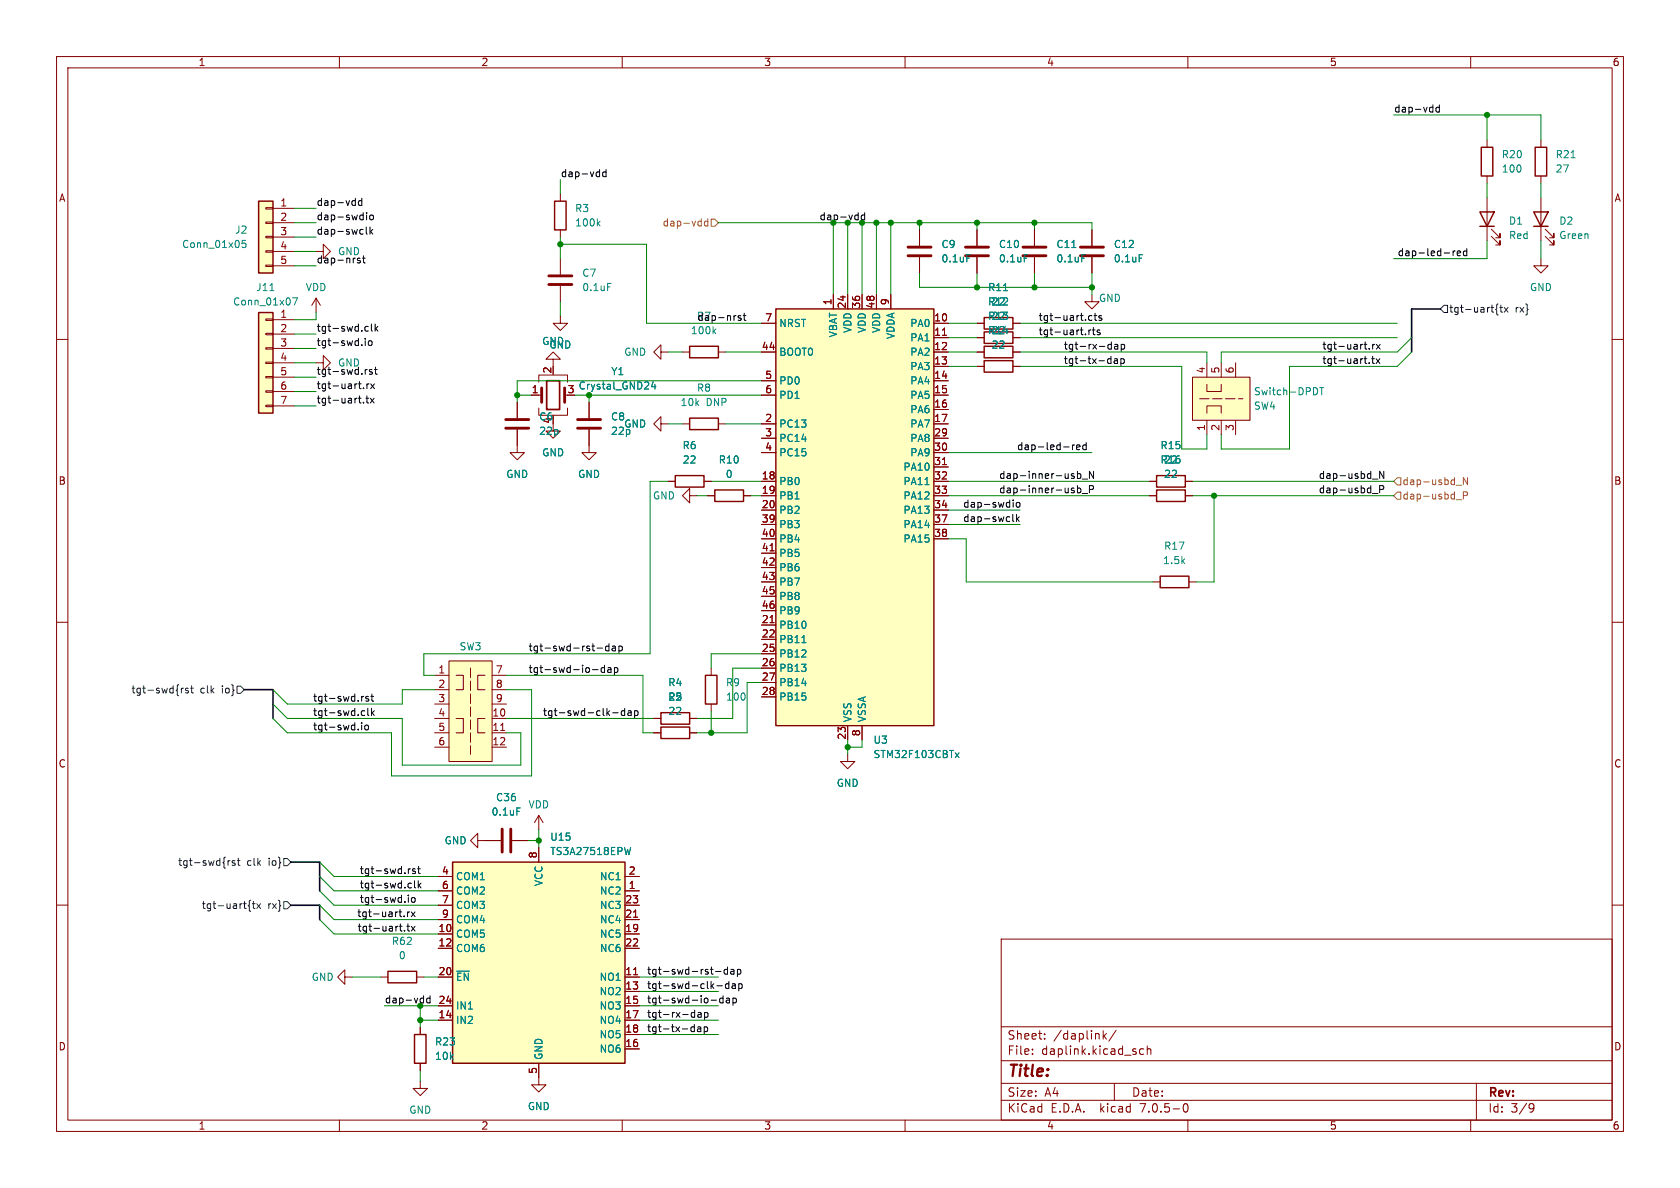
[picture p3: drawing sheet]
<svg xmlns="http://www.w3.org/2000/svg" width="297mm" height="210mm" viewBox="0 0 297 210" stroke-linecap="round" stroke-linejoin="round" font-family="sans-serif">
<g fill="none" stroke="#840000" stroke-width=".18">
<path d="M10 10h277v190h-277zM12 12h273v186h-273zM60 10v2M110 10v2M160 10v2M210 10v2M260 10v2M47 39.2h1.3v.3h-1.3zM47 36.7h1.3v.3h-1.3zM48.3 36.8h3.8M48.3 39.4h3.8M99.1 34.3v1.3"/>
<path d="M262.9 24.8v1.2M262.9 31.1v1.3M262.9 34.9v7.6M272.4 24.8v1.2M272.4 31.1v1.3M272.4 34.9v7.6M10 60h2M47 46.9h1.3v.2h-1.3zM47 44.3h1.3v.3h-1.3zM47 41.8h1.3v.2h-1.3zM47 58.9h1.3v.3h-1.3zM47 56.4h1.3v.2h-1.3z"/>
<path d="M48.3 41.9h3.8M48.3 44.5h3.8M48.3 47h3.8M48.3 56.5h3.8M48.3 59.1h3.8M55.9 44.5h1.2v-1.3l1.3 1.3-1.3 1.2v-1.2M55.9 52.7l-.8 1.3M55.9 52.7v2.5M55.9 52.7l.7 1.3M99.1 55.9v1.3h1.2l-1.2 1.2-1.3-1.2h1.3M99.1 40.6v1.3M99.1 45.7v2.8"/>
<path d="M99.1 50.5v2.8M134.6 57.2h2.6M147.3 52.1v2.5M149.9 52.1v2.5M152.4 52.1v2.5M154.9 52.1v2.5M157.5 52.1v2.5M162.6 40.6v2.8M162.6 45.5v2.8M165.1 59.7h2.5M165.1 57.2h2.5M166.6 59.3h.7"/>
<path d="M172.7 59.7h1.3M172.7 57.2h1.3M172.7 40.6v2.8M172.7 45.5v2.8M179.1 59.7h1.2M179.1 57.2h1.2M182.9 40.6v2.8M182.9 45.5v2.8M193 52.1v1.2h1.3l-1.3 1.3-1.2-1.3h1.2M193 40.6v2.8M193 45.5v2.8M263.7 41.8l1.5 1.5v-.8v.8h-.8"/>
<path d="M263.7 40.5l1.5 1.5v-.7v.7h-.8M272.4 45.7v1.3h1.3l-1.3 1.3-1.3-1.3h1.3M273.2 41.8l1.5 1.5v-.8v.8h-.8M273.2 40.5l1.5 1.5v-.7v.7h-.8M285 60h2M47 71.6h1.3v.3h-1.3zM47 69.1h1.3v.2h-1.3zM47 66.5h1.3v.3h-1.3zM47 64h1.3v.3h-1.3zM47 61.5h1.3v.2h-1.3zM48.3 61.6h3.8M48.3 64.1h3.8"/>
<path d="M48.3 66.7h3.8M48.3 69.2h3.8M48.3 71.8h3.8M55.9 64.1h1.2v-1.2l1.3 1.2-1.3 1.3v-1.3M91.4 75.9v4.1h1.3l-1.3 1.3-1.2-1.3h1.2M91.4 71.1v2.8M94 69.9h1.8M95.2 72.1v1.3h5.1v-1.3M95.2 67.6v-1.3h5.1v1.3M97.8 63.5h1.3l-1.3-1.3-1.3 1.3h1.3v1.3M97.8 74.9v1.3h1.3l-1.3 1.3-1.3-1.3h1.3M104.1 75.9v4.1h1.3l-1.3 1.3-1.2-1.3h1.2"/>
<path d="M104.1 71.1v2.8M116.8 74.9v-1.2l-1.2 1.2 1.2 1.3v-1.3h1.3M116.8 62.2v-1.2l-1.2 1.2 1.2 1.3v-1.3h1.3M120.6 62.2h1.3M120.6 74.9h1.3M127 62.2h1.3M127 74.9h1.3M134.6 62.2h2.6M134.6 69.9h2.6M134.6 74.9h2.6M134.6 67.3h2.6M134.6 77.5h2.6"/>
<path d="M165.1 62.2h2.5M165.1 69.9h2.5M165.1 74.9h2.5M165.1 64.8h2.5M165.1 67.3h2.5M165.1 72.4h2.5M165.1 77.5h2.5M172.7 62.2h1.3M172.7 64.8h1.3M179.1 62.2h1.2M179.1 64.8h1.2M210.8 66.7h10.2v7.6h-10.2z"/>
<path d="M213.4 73v-1.2h2.5v1.2M213.4 67.9v1.3h2.5v-1.3M213.4 64.1v2.6M213.4 74.3v2.5M215.9 64.1v2.6M215.9 74.3v2.5M218.4 64.1v2.6M218.4 74.3v2.5M118.1 85.1h1.3M121.9 87.6v-1.2l-1.3 1.2 1.3 1.3v-1.3h1.3M124.5 85.1h1.2M125.1 87.6h1.3"/>
<path d="M131.4 87.6h1.3M134.6 87.6h2.6M134.6 85.1h2.6M134.6 90.2h2.6M134.6 80h2.6M134.6 92.7h2.6M134.6 95.3h2.6M134.6 97.8h2.6M136.1 97.4h.8M165.1 87.6h2.5M165.1 85.1h2.5M165.1 90.2h2.5"/>
<path d="M165.1 80h2.5M165.1 82.6h2.5M165.1 92.7h2.5M165.1 95.3h2.5M166.6 82.1h.7M203.2 87.6h1.3M203.2 85.1h1.3M209.5 87.6h1.3M209.5 85.1h1.3M10 110h2M76.8 119.4h2.6M79.4 116.8h7.6v17.8h-7.6z"/>
<path d="M80.6 119.4h1.3v2.5h-1.3M85.7 119.4h-1.2v2.5h1.2M87 119.4h2.5M125.7 118.1v1.3M134.6 102.9h2.6M134.6 110.5h2.6M134.6 113h2.6M134.6 115.6h2.6M134.6 118.1h2.6M134.6 100.3h2.6M134.6 105.4h2.6M134.6 108h2.6"/>
<path d="M136.1 110.1h.8M203.8 102.9h1.3M210.2 102.9h1.3M285 110h2M76.8 129.5h2.6M76.8 127h2.6M76.8 132.1h2.6M76.8 121.9h2.6M76.8 124.5h2.6M80.6 127h1.3v2.5h-1.3M85.7 127h-1.2v2.5h1.2M87 129.5h2.5"/>
<path d="M87 127h2.5M87 132.1h2.5M87 121.9h2.5M87 124.5h2.5M88.5 129.1h.7M115.6 129.5h1.2M115.6 127h1.2M121.9 129.5h1.3M121.9 127h1.3M125.7 124.5v1.2M134.6 120.7h2.6M134.6 123.2h2.6"/>
<path d="M149.9 133.4v1.2h1.2l-1.2 1.3-1.3-1.3h1.3M149.9 128.3v2.5M152.4 128.3v2.5M10 160h2M77.5 157.5h2.5M77.5 154.9h2.5M84.5 148.6v-1.3l-1.3 1.3 1.3 1.3v-1.3h4M90.6 148.6h2.7M95.2 144.1l-.7 1.3M95.2 144.1v2.6M95.2 149.9v2.5M95.2 144.1l.8 1.3"/>
<path d="M110.5 157.5h2.5M110.5 154.9h2.5M285 160h2M61 172.7v-1.2l-1.3 1.2 1.3 1.3v-1.3h1.2M67.3 172.7h1.3M73.7 172.7h1.2M77.5 172.7h2.5M77.5 165.1h2.5M77.5 167.6h2.5M77.5 177.8h2.5M77.5 162.6h2.5M77.5 160h2.5"/>
<path d="M110.5 172.7h2.5M110.5 165.1h2.5M110.5 167.6h2.5M110.5 175.3h2.5M110.5 177.8h2.5M110.5 162.6h2.5M110.5 160h2.5M112 172.3h.7M112 162.1h.7M177 166h108v32h-108zM60 198v2M74.3 191.1v1.3h1.3l-1.3 1.3-1.3-1.3h1.3"/>
<path d="M74.3 181.6v1.3M74.3 188v1.2M77.5 180.3h2.5M95.2 188v3.8h1.3l-1.3 1.2-1.2-1.2h1.2M110 198v2M110.5 185.4h2.5M110.5 180.3h2.5M110.5 182.9h2.5M160 198v2M177 194.5h108M177 191.5h108M177 187.5h108"/>
<path d="M177 181.5h108M182.5 186.3v.1M182.5 185.5v.1M184.7 183.6v.1M184.7 182.8v.1M195 182.2v1.5M195.2 183.1l.4 .6M195.6 182.7l-.6 .6M197 191.5v3M197.3 182.1l-1.3 2M202.2 185.5l-.5-.1-.2 .3v.4l.1 .2h.6M202.8 185.5l.2-.1 .4 .1 .1 .9"/>
<path d="M202.8 184.9v1.5M209.3 195.2l.2-.1a.81 .81 0 0 1 .6 .6 .81 .81 0 0 1-.3 .8l-.1 .1a.81 .81 0 0 1-.4-1.4zM210 198v2M260 198v2M261 191.5v6.5M270.5 195.2l.4-.1 .2 .1a.99 .99 0 0 1-.4 1.4h-.2M271.2 195.7l-.3 .3h-.4"/>
</g>
<g fill="none" stroke="#840000" stroke-width=".25">
<path d="M45.7 35.6h2.6v12.7h-2.6zM98 35.6h2.1v5h-2.1zM261.6 37.5h2.6l-1.3 2.5zM261.9 26h2v5.1h-2zM271.1 37.5h2.6l-1.3 2.5zM271.4 26h2v5.1h-2zM45.7 55.2h2.6v17.8h-2.6zM137.2 54.6h27.9v73.7h-27.9zM174 58.7h5.1v2h-5.1zM174 56.1h5.1v2.1h-5.1zM261.6 40h2.6M271.1 40h2.6"/>
<path d="M121.9 61.2h5.1v2h-5.1zM121.9 73.9h5.1v2h-5.1zM174 61.2h5.1v2h-5.1zM174 63.8h5.1v2h-5.1zM119.4 84.1h5.1v2h-5.1zM126.4 86.6h5v2h-5zM204.5 84.1h5v2h-5zM204.5 86.6h5v2h-5zM124.7 119.4h2v5.1h-2zM205.1 101.9h5.1v2h-5.1zM116.8 128.5h5.1v2.1h-5.1zM116.8 126h5.1v2h-5.1z"/>
<path d="M80 152.4h30.5v35.6h-30.5zM68.6 171.7h5.1v2h-5.1zM73.3 182.9h2v5.1h-2z"/>
</g>
<g fill="none" stroke="#008484" stroke-width=".18">
<path d="M105.7 39.5l.4 .4M106.1 39.1l-.5 .5M43.4 42.5h-.6v.6l.2-.1h.4l.1 .2-.1 .4-.1 .2-.5-.2M47.7 51.4h.7M51.7 52.6h.9l-.6 1.3M107.4 50.1h.6M126.2 58.5l.3 .5M126.5 58.2l-.4 .4M170.9 45h.6M181.1 45h.6M191.2 45h.6M201.4 45h.6"/>
<path d="M115.5 67.4l-.3 1h.8M115.8 67.9v.9M232.8 68.7l.1 .4-.1 .5M233.3 68.5h.7M233.7 68.5v1.3M141.8 113.6h.7M168.9 133.1l.6 .8M169.5 133.1l-.6 .8M91.4 142.8h.6M111.5 149.8l-.3 1.3-.3-.9"/>
</g>
<g fill="#ffffc2" stroke="#ffffc2" stroke-width=".18">
<path d="M45.7 35.6h2.6v12.7h-2.6z"/>
<path d="M45.7 55.2h2.6v17.8h-2.6z"/>
<path d="M80 152.4h30.5v35.6h-30.5z"/>
<path d="M210.8 66.7h10.2v7.6h-10.2z"/>
<path d="M79.4 116.8h7.6v17.8h-7.6z"/>
<path d="M137.2 54.6h27.9v73.7h-27.9z"/>
</g>
<g fill="none" stroke="#840000" stroke-width=".51">
<path d="M97 50.3h4.1M97 48.8h4.1M160.5 45.2h4.1M160.5 43.7h4.1M170.7 45.2h4.1M170.7 43.7h4.1M180.8 45.2h4.1M180.8 43.7h4.1M191 45.2h4.1M191 43.7h4.1M89.4 75.7h4.1M89.4 74.2h4.1"/>
<path d="M95.8 68.6v2.5M99.8 68.6v2.5M102.1 75.7h4.1M102.1 74.2h4.1M88.8 146.6v4M90.3 146.6v4"/>
</g>
<path d="M96.6 67.3h2.3v5.1h-2.3z" fill="none" stroke="#840000" stroke-width=".3"/>
<path d="M212.1 70.5h7.6M83.2 118.1v15.3" fill="none" stroke="#840000" stroke-width=".18" stroke-dasharray="1.7 .6"/>
<g fill="none" stroke="#000084" stroke-width=".18">
<path d="M255.3 54h.6v1.2h-.6l-.7-.6zM264.8 53.7l-.2 .2v.6l-.2 .2 .2 .2v.6l.2 .2M265.1 54.3h.5M265.3 53.9v1.1l.3 .2M265.9 54.3l.7 .9M266.6 54.3l-.7 .9M32.1 121.7v.8M32.4 121.7l-.3 .2M33.3 121.7h-.3l-.2 .1 .1 .2 .4 .1v.3h-.5M33.7 121.7h.5M33.9 121.2v1.1l.3 .2M41.9 121.3h.6l.7 .6-.7 .7h-.6z"/>
<path d="M40.3 152.1v.9M40.7 152.1l-.4 .3M41.5 152.2l-.3-.1-.2 .2 .1 .2 .4 .1v.3h-.5M42 152.1h.4M42.1 151.7v1.1l.3 .2M44.3 159.1l-.2 .2v.6l-.2 .2 .2 .2v.6l.2 .2M44.6 159.8h.5M44.8 159.3v1.1l.3 .2M45.4 159.8l.7 .8M46.1 159.8l-.7 .8M50.2 151.8h.6l.6 .6-.6 .6h-.6zM50.2 159.4h.6l.6 .6-.6 .7h-.6z"/>
</g>
<path d="M125.1 38.7v1.2M125.1 39.2l-.3-.1-.3 .2 .2 .6h.4M125.7 38.7h.7l.6 .7-.6 .6h-.7zM247 84.5h.6v1.2h-.6l-.6-.6zM247 87h.6v1.3h-.6l-.6-.7zM257.4 85.8h1M257.4 88.3h1M258.7 87.6l.6-.1 .1-.1v-.3l-.7-.2v1.3M259.4 84.4v1.3l-.7-1.3v1.3" fill="none" stroke="#848400" stroke-width=".18"/>
<g fill="none" stroke="#000" stroke-width=".18">
<path d="M253.2 19h.1M253.3 18.5v1.3M253.3 19.7l-.1 .1M254.5 18.5v1.3M254.5 19h-.4l-.2 .2 .1 .5h.5M62.7 35.5h.1M62.8 35v1.3M62.8 36.3h-.1M64 35.5h-.4l-.2 .2 .1 .6h.5M64 35v1.3M64.8 37.6v.1M64.8 38v.9"/>
<path d="M65.4 38.1l.2-.1 .4 .1v.5l-.1 .2-.3 .1-.2-.2zM105.9 30.4l.1 .1M106 30v1.2M106 31.2h-.1M107.1 30v1.2M107.1 30.5l-.3-.1-.3 .2 .2 .6h.4M151.6 38l.1 .1M151.7 37.6v1.3M151.7 38.8l-.1 .1M152.9 38.1l-.4-.1-.2 .3 .1 .5h.5M152.9 37.6v1.3M63.2 45.9l.5 .3-.2 .3-.3-.1"/>
<path d="M64.1 45.6h.5M64.3 45.2v1.1l.3 .2M64.6 59.8v.1M64.7 40.1v1.1l.2 .2M64.7 57.7l.4 .1M65.1 58.5h-.4M65.4 40.1v1.3M65.5 40.9l.4 .5M65.7 57.3v1.1l.1 .1M65.9 40.6l-.5 .4M66.3 57.3v1.2M66.4 58.1l.4 .4"/>
<path d="M66.8 57.7l-.5 .5M131 55.9l-.3-.1-.2 .2v.2l.5 .1v.3h-.5M131.4 55.8h.5M131.6 55.4v1.1l.3 .1M192.5 58.3v.9M192.9 58.3l-.4 .3M193 55.9l-.3-.1-.3 .2 .2 .6h.4M193.1 58.3h.5M193.3 57.9v1.1l.3 .2M193.4 55.8h.5M193.6 55.4v1.1l.3 .1M194.4 58.4l-.3-.1-.1 .2v.2l.4 .1v.3h-.4"/>
<path d="M194.7 55.9l-.3-.1-.1 .2v.2l.4 .1v.3h-.4M256.9 44.4v.8M257.3 44.4l-.4 .2M257.6 44.8l.6-.1v-.3h-.4l-.2 .1 .1 .6h.5M259.3 44.4h-.3l-.3 .2 .1 .5h.5M259.3 43.9v1.3M64 61v.1M64.3 68.6v.1M64.3 71.1v.1M64.6 60.2v.9M64.7 70.4h.5M64.9 67.9v.8"/>
<path d="M64.9 70v1.1l.3 .1M64.9 65.3l-.3 .3M65.2 60.4l.2-.2 .3 .2 .1 .4-.1 .2-.3 .1-.2-.1zM65.2 67.9l-.3 .2M65.5 70.4l.6 .8M65.5 67.9l.7 .8M65.8 65.4l-.3-.1-.2 .2 .1 .2 .4 .1v.3h-.5M66.1 70.4l-.6 .8M66.2 67.9l-.7 .8M66.2 65.3h.5M66.4 64.9v1.1l.3 .2M189.6 78.7v.8"/>
<path d="M190 78.7l-.4 .2M190.3 79.1l.6-.1v-.3h-.4l-.2 .1 .1 .6h.5M192 78.7h-.3l-.3 .2 .1 .5h.5M192 78.2v1.3M195.9 63.5h.5M195.9 64.2h.5M196 60.9h.5M196 61.7h.5M196.4 63v1.3M196.5 60.4v1.3M197 63.5h.5l.1 .8M197.1 60.9h.5v.8"/>
<path d="M197.6 63.7l-.5 .1-.1 .2 .1 .3 .5-.1M197.6 61.2h-.4l-.2 .2 .2 .3h.4M198.2 63.5l.3-.1 .3 .3-.2 .5h-.4M198.2 63.4v1.3M198.2 60.9h.4l.2 .2-.1 .6h-.5M198.2 60.9v1.2M242.1 61.6v.1M242.1 64.1v.2M242.5 63.4h.5M242.7 60.9v.8M242.7 63v1.1l.3 .2M243 60.9l-.3 .2"/>
<path d="M243.3 63.4l.6 .9M243.3 60.9l.7 .8M243.9 63.4l-.6 .9M244 60.9l-.7 .8M179 90.9v1.1l.2 .2M179.1 88.4v.1M179.1 88.8v.9M179.7 90.9v1.3M179.7 88.9l.2-.1 .4 .1v.5l-.1 .2-.3 .1-.2-.2zM179.8 91.7l.4 .5M180.2 91.4l-.5 .4M190.5 83.3v1.3"/>
<path d="M190.5 85.8v1.3M190.5 86.3h.3l.3 .2-.1 .6h-.5M190.5 83.8l.3-.1 .3 .3-.1 .5h-.5M191.3 87.2h1M191.3 84.7h1M192.6 86.5h.6l.1-.2v-.3l-.7-.2v1.3M193.3 83.3v1.3l-.7-1.3v1.3M242.6 87.2h1M242.6 84.7h1M243.9 86.5h.6l.1-.2v-.3l-.7-.2v1.3M244.6 83.3v1.3l-.7-1.3v1.3M104.8 118.4h.9"/>
<path d="M105.5 114.6h1M106.9 117.6v1.3M106.9 118.1l-.4-.1-.2 .3 .1 .5h.5M107.5 118.1h.5v.8M107.7 113.8v1.3M107.7 114.3l-.4-.1-.2 .3 .1 .5h.5M108 118.3l-.4 .1-.2 .2 .2 .3 .4-.1M108.3 114.3h.4l.1 .8M108.6 118.1l.4-.1 .2 .3-.1 .5h-.5M108.6 118v1.3M108.8 114.5l-.4 .1-.2 .2 .2 .3 .4-.1M109.4 114.3l.4-.1 .2 .3-.1 .5h-.5"/>
<path d="M109.4 114.2v1.3M63.3 128.9v.1M63.9 127.8v.1M63.9 128.2v.8M64.1 125.6l.4 .1M64.3 123.1l-.4 .2M64.5 126.4l-.4 .1M64.5 128.3l.2-.1 .4 .1v.5l-.1 .2h-.3l-.2-.1zM65 125.2v1.1l.2 .2M65.1 123.2l-.3-.1-.1 .2v.2l.4 .1v.3h-.4M65.6 123.1h.4M65.7 125.2v1.3"/>
<path d="M65.7 122.7v1.1l.3 .1M65.8 126l.4 .5M66.2 125.6l-.5 .5M108.3 126h1M110.4 125.7l-.3-.1-.3 .3 .2 .5h.4M110.4 125.2v1.3M111 125.7h.5l.1 .8M111.6 125.9l-.4 .1-.2 .2 .2 .3 .4-.1M112.2 125.7l.4-.1 .2 .3-.1 .5h-.5M112.2 125.6v1.3M71.6 159.4v.1M72.2 158.2v.2"/>
<path d="M72.2 158.7v.8M72.4 156.1l.3 .1M72.6 153.6l-.4 .2M72.7 156.9l-.3 .1M72.8 158.8l.2-.1 .3 .1 .1 .5-.1 .1-.3 .1-.2-.1zM73.3 155.7v1.1l.2 .2M73.4 153.6h-.3l-.2 .2 .1 .1 .4 .2v.3h-.5M73.8 153.6h.5M73.9 155.7v1.3M74 153.2v1l.3 .2M74.1 156.5l.3 .5M74.4 156.1l-.5 .5"/>
<path d="M71.4 161.9v.1M71.5 164.5v.1M71.9 163.7h.5M72 161.2v.8M72.1 163.3v1.1l.3 .2M72.4 161.2l-.4 .2M72.7 161.2l.7 .8M72.7 163.7l.7 .9M73.4 161.2l-.7 .8M73.4 163.7l-.7 .9M74.8 176.4l.1 .1M74.9 176v1.3"/>
<path d="M74.9 177.2l-.1 .1M76 176.5l-.3-.1-.3 .3 .1 .5h.5M76 176v1.3M122.3 179.8h.5M122.3 179h.5M122.8 178.6v1.2M123.4 179h.5l.1 .8M124 179.3h-.5l-.1 .2 .1 .3h.5M124.6 179h.3l.3 .2-.2 .6h-.4M124.6 179v1.3M125.7 176.8h1M126.5 171.7h1"/>
<path d="M126.7 174.3h1M127.8 176v1.3M127.8 176.5l-.3-.1-.3 .3 .1 .5h.5M128.4 176.5h.5l.1 .8M128.6 170.9v1.3M128.6 171.4h-.4l-.2 .2 .1 .5h.5M128.9 173.5v1.2M128.9 174l-.4-.1-.3 .2 .2 .6h.5M129 176.7l-.4 .1-.2 .2 .2 .3 .4-.1M129.2 171.4h.5l.1 .8M129.5 174h.4l.1 .7M129.6 176.5l.3-.1 .3 .3-.1 .5h-.5"/>
<path d="M129.6 176.4v1.3M129.8 171.7h-.5l-.1 .2 .1 .3 .5-.1M130 174.2l-.4 .1-.2 .1 .2 .3h.4M130.4 171.4h.3l.3 .2-.2 .5h-.4M130.4 171.4v1.2M130.6 174l.4-.1 .2 .2-.1 .6h-.5M130.6 173.9v1.3M122.3 182.3h.4M122.3 181.6h.4M122.7 181.1v1.3M123.4 181.6h.4l.1 .8M123.9 181.8l-.4 .1-.2 .2 .2 .3 .4-.1"/>
<path d="M124.5 181.6l.4-.1 .2 .3-.1 .5h-.5M124.5 181.5v1.3"/>
</g>
<path d="M254.6 54.6h-5v7.6M43.2 121.9h5.1v5.1M51.4 152.4h5.1v5.1M51.4 160h5.1v2.6" fill="none" stroke="#000084" stroke-width=".3"/>
<g fill="none" stroke="#008400" stroke-width=".18">
<path d="M52.1 39.4h3.8M52.1 36.8h3.8M99.1 31.8v2.5M127 39.4h20.3v12.7M152.4 39.4v12.7M154.9 39.4v12.7M157.5 39.4v12.7M162.6 39.4v1.2M172.7 39.4v1.2M182.9 39.4v1.2M246.4 20.3h26v4.5M262.9 20.3v4.5"/>
<path d="M262.9 32.4v2.5M272.4 32.4v2.5M52.1 44.5h3.8M52.1 47h3.8M52.1 41.9h3.8M52.1 59.1h3.8M55.9 55.2v1.3h-3.8M99.1 41.9v3.8M99.1 53.3v2.6M99.1 43.2h15.2v14h20.3M162.6 48.3v2.5h30.4M167.6 57.2h5.1"/>
<path d="M167.6 59.7h5.1M172.7 48.3v2.5M180.3 57.2h66.7M180.3 59.7h66.7M182.9 48.3v2.5M193 40.6v-1.2h-43.1v12.7M193 48.3v3.8M249.6 59.7l-2.6 2.5h-31.1v1.9M262.9 42.5v3.2h-16.5M272.4 42.5v3.2M52.1 69.2h3.8M52.1 71.8h3.8"/>
<path d="M52.1 66.7h3.8M52.1 64.1h3.8M52.1 61.6h3.8M91.4 69.9h2.6M101.6 69.9h33M104.1 69.9v1.2M118.1 62.2h2.5M118.1 74.9h2.5M128.3 62.2h6.3M128.3 74.9h6.3M134.6 67.3h-43.2v3.8M167.6 62.2h5.1"/>
<path d="M167.6 64.8h5.1M180.3 62.2h33.1v1.9M180.3 64.8h28.6v14.6h4.5v-2.6M249.6 62.2l-2.6 2.6h-19v14.6h-12.1v-2.6M118.1 85.1h-3.2v30.5h-40v3.8h1.9M123.2 87.6h1.9M125.7 85.1h8.9M132.7 87.6h1.9M167.6 85.1h35.6M167.6 87.6h35.6M167.6 95.3h3.2v7.6h33M167.6 92.7h12.7"/>
<path d="M167.6 90.2h12.7M167.6 80h25.4M210.8 85.1h35.6M210.8 87.6h35.6M214.6 87.6v15.3h-3.1M89.5 119.4h24.2v10.1h1.9M134.6 118.1h-5.1v8.9h-6.3M134.6 115.6h-8.9v2.5M48.3 121.9l2.5 2.6h20.3v-2.6h5.7M48.3 124.5l2.5 2.5h20.3v8.3h21v-5.8h-2.6M89.5 121.9h4.5v15.3h-24.8v-7.7h-18.4l-2.5-2.5M89.5 127h26.1"/>
<path d="M125.7 125.7v3.8M134.6 120.7h-2.5v8.8h-8.9M149.9 130.8v2.6M152.4 130.8v1.3h-2.5M56.5 154.9l2.6 2.6h18.4M56.5 157.5l2.6 2.5h18.4M56.5 152.4l2.6 2.5h18.4M93.3 148.6h1.9M95.2 146.7v3.2M56.5 160l2.6 2.6h18.4M56.5 162.6l2.6 2.5h18.4M62.2 172.7h5.1"/>
<path d="M67.9 177.8h9.6M74.3 177.8v3.8M74.9 172.7h2.6M113 177.8h14M113 172.7h14M113 175.3h14M74.3 189.2v1.9M74.3 180.3h3.2M113 182.9h14M113 180.3h14"/>
</g>
<g fill="#008400" stroke="#008400" stroke-width=".18">
<circle cx="74.3" cy="180.3" r=".46"/>
<circle cx="95.2" cy="148.6" r=".46"/>
<circle cx="99.1" cy="43.2" r=".46"/>
<circle cx="152.4" cy="39.4" r=".46"/>
<circle cx="91.4" cy="69.9" r=".46"/>
<circle cx="149.9" cy="132.1" r=".46"/>
<circle cx="104.1" cy="69.9" r=".46"/>
<circle cx="125.7" cy="129.5" r=".46"/>
<circle cx="214.6" cy="87.6" r=".46"/>
<circle cx="193" cy="50.8" r=".46"/>
<circle cx="262.9" cy="20.3" r=".46"/>
<circle cx="154.9" cy="39.4" r=".46"/>
<circle cx="157.5" cy="39.4" r=".46"/>
<circle cx="162.6" cy="39.4" r=".46"/>
<circle cx="182.9" cy="50.8" r=".46"/>
<circle cx="182.9" cy="39.4" r=".46"/>
<circle cx="172.7" cy="39.4" r=".46"/>
<circle cx="172.7" cy="50.8" r=".46"/>
</g>
<text font-size="2.8" fill="#840000" x="178" y="190.8">Title:</text>
<g font-size="2.1" fill="#840000">
<text x="178" y="183.9">Sheet:</text>
<text x="186.2" y="183.9">/daplink/</text>
<text x="178" y="186.6">File:</text>
<text x="184" y="186.6">daplink.kicad_sch</text>
<text x="178" y="196.8">KiCad</text>
<text x="178" y="194">Size:</text>
<text x="184.6" y="194">A4</text>
<text x="185.7" y="196.8">E.D.A.</text>
<text x="194.4" y="196.8">kicad</text>
<text x="200" y="194">Date:</text>
<text x="201.5" y="196.8">7.0.5-0</text>
<text x="263" y="194.2">Rev:</text>
<text x="263" y="196.8">Id:</text>
<text x="267" y="196.8">3/9</text>
</g>
<g font-size="1.8" fill="#840000">
<text x="35" y="11.8">1</text>
<text x="85" y="11.8">2</text>
<text x="135" y="11.8">3</text>
<text x="185" y="11.8">4</text>
<text x="235" y="11.8">5</text>
<text x="285" y="11.8">6</text>
<text x="10.4" y="35.8">A</text>
<text x="285.4" y="35.8">A</text>
<text x="49.5" y="36.6">1</text>
<text x="49.5" y="39.1">2</text>
<text x="49.5" y="41.7">3</text>
<text x="49.5" y="44.2">4</text>
<text x="49.5" y="46.7">5</text>
<text x="49.5" y="56.3">1</text>
<text x="49.5" y="58.8">2</text>
<text x="135.2" y="56.9">7</text>
<text x="147.1" y="54" transform="rotate(-90 147.1 54)">1</text>
<text x="149.6" y="54.6" transform="rotate(-90 149.6 54.6)">24</text>
<text x="152.1" y="54.6" transform="rotate(-90 152.1 54.6)">36</text>
<text x="154.7" y="54.6" transform="rotate(-90 154.7 54.6)">48</text>
<text x="157.2" y="54" transform="rotate(-90 157.2 54)">9</text>
<text x="165.1" y="56.9">10</text>
<text x="165.1" y="59.4">11</text>
<text x="49.5" y="61.3">3</text>
<text x="49.5" y="63.9">4</text>
<text x="134.6" y="62">44</text>
<text x="165.1" y="62">12</text>
<text x="165.1" y="64.5">13</text>
<text x="49.5" y="66.4">5</text>
<text x="49.5" y="69">6</text>
<text x="49.5" y="71.5">7</text>
<text x="93.9" y="69.6">1</text>
<text x="97.5" y="66.1" transform="rotate(-90 97.5 66.1)">2</text>
<text x="100.3" y="69.6">3</text>
<text x="135.2" y="67.1">5</text>
<text x="135.2" y="69.6">6</text>
<text x="165.1" y="67.1">14</text>
<text x="165.1" y="69.6">15</text>
<text x="213.1" y="66.1" transform="rotate(-90 213.1 66.1)">4</text>
<text x="215.6" y="66.1" transform="rotate(-90 215.6 66.1)">5</text>
<text x="218.2" y="66.1" transform="rotate(-90 218.2 66.1)">6</text>
<text x="135.2" y="74.7">2</text>
<text x="135.2" y="77.2">3</text>
<text x="165.1" y="72.1">16</text>
<text x="165.1" y="74.7">17</text>
<text x="165.1" y="77.2">29</text>
<text x="213.1" y="76.2" transform="rotate(-90 213.1 76.2)">1</text>
<text x="215.6" y="76.2" transform="rotate(-90 215.6 76.2)">2</text>
<text x="218.2" y="76.2" transform="rotate(-90 218.2 76.2)">3</text>
<text x="135.2" y="79.8">4</text>
<text x="165.1" y="79.8">30</text>
<text x="165.1" y="82.3">31</text>
<text x="10.3" y="85.8">B</text>
<text x="134.6" y="84.8">18</text>
<text x="134.6" y="87.4">19</text>
<text x="134.6" y="89.9">20</text>
<text x="165.1" y="84.8">32</text>
<text x="165.1" y="87.4">33</text>
<text x="165.1" y="89.9">34</text>
<text x="285.3" y="85.8">B</text>
<text x="134.6" y="92.5">39</text>
<text x="134.6" y="95">40</text>
<text x="165.1" y="92.5">37</text>
<text x="165.1" y="95">38</text>
<text x="134.6" y="97.5">41</text>
<text x="134.6" y="100.1">42</text>
<text x="134.6" y="102.6">43</text>
<text x="134.6" y="105.2">45</text>
<text x="134.6" y="107.7">46</text>
<text x="134.6" y="110.2">21</text>
<text x="134.6" y="112.8">22</text>
<text x="77.4" y="119.1">1</text>
<text x="87.6" y="119.1">7</text>
<text x="134.6" y="115.3">25</text>
<text x="134.6" y="117.9">26</text>
<text x="77.4" y="121.7">2</text>
<text x="77.4" y="124.2">3</text>
<text x="87.6" y="121.7">8</text>
<text x="87.6" y="124.2">9</text>
<text x="134.6" y="120.4">27</text>
<text x="134.6" y="122.9">28</text>
<text x="77.4" y="126.7">4</text>
<text x="77.4" y="129.3">5</text>
<text x="77.4" y="131.8">6</text>
<text x="87" y="126.7">10</text>
<text x="87" y="129.3">11</text>
<text x="87" y="131.8">12</text>
<text x="149.6" y="130.8" transform="rotate(-90 149.6 130.8)">23</text>
<text x="152.1" y="130.2" transform="rotate(-90 152.1 130.2)">8</text>
<text x="10.3" y="135.8">C</text>
<text x="285.3" y="135.8">C</text>
<text x="78.1" y="154.7">4</text>
<text x="95" y="151.8" transform="rotate(-90 95 151.8)">8</text>
<text x="111.1" y="154.7">2</text>
<text x="78.1" y="157.2">6</text>
<text x="78.1" y="159.8">7</text>
<text x="110.5" y="159.8">23</text>
<text x="111.1" y="157.2">1</text>
<text x="77.5" y="164.8">10</text>
<text x="77.5" y="167.4">12</text>
<text x="78.1" y="162.3">9</text>
<text x="110.5" y="164.8">19</text>
<text x="110.5" y="162.3">21</text>
<text x="110.5" y="167.4">22</text>
<text x="77.5" y="172.5">20</text>
<text x="110.5" y="172.5">11</text>
<text x="77.5" y="177.5">24</text>
<text x="110.5" y="175">13</text>
<text x="110.5" y="177.5">15</text>
<text x="10.3" y="185.8">D</text>
<text x="77.5" y="180.1">14</text>
<text x="110.5" y="185.2">16</text>
<text x="110.5" y="180.1">17</text>
<text x="110.5" y="182.6">18</text>
<text x="285.3" y="185.8">D</text>
<text x="95" y="189.9" transform="rotate(-90 95 189.9)">5</text>
<text x="35" y="199.8">1</text>
<text x="85" y="199.8">2</text>
<text x="135" y="199.8">3</text>
<text x="185" y="199.8">4</text>
<text x="235" y="199.8">5</text>
<text x="285" y="199.8">6</text>
</g>
<g font-size="1.8">
<text x="246.4" y="20">dap-vdd</text>
<text x="99.1" y="31.4">dap-vdd</text>
<text x="55.9" y="39">dap-swdio</text>
<text x="55.9" y="36.5">dap-vdd</text>
<text x="55.9" y="41.6">dap-swclk</text>
<text x="55.9" y="46.6">dap-nrst</text>
<text x="59.7" y="45.3">GND</text>
<text x="247.1" y="45.4">dap-led-red</text>
<text x="55.9" y="58.7">tgt-swd.clk</text>
<text x="123.2" y="56.7">R7</text>
<text x="123.2" y="56.8">dap-nrst</text>
<text x="183.5" y="56.8">tgt-uart.cts</text>
<text x="183.5" y="59.3">tgt-uart.rts</text>
<text x="55.9" y="61.2">tgt-swd.io</text>
<text x="59.7" y="65">GND</text>
<text x="188" y="64.4">tgt-tx-dap</text>
<text x="188" y="61.9">tgt-rx-dap</text>
<text x="233.7" y="64.4">tgt-uart.tx</text>
<text x="233.7" y="61.9">tgt-uart.rx</text>
<text x="55.9" y="68.9">tgt-uart.rx</text>
<text x="55.9" y="66.3">tgt-swd.rst</text>
<text x="55.9" y="71.4">tgt-uart.tx</text>
<text x="179.7" y="79.7">dap-led-red</text>
<text x="170.2" y="89.8">dap-swdio</text>
<text x="176.5" y="87.3">dap-inner-usb_P</text>
<text x="176.5" y="84.7">dap-inner-usb_N</text>
<text x="233" y="84.7">dap-usbd_N</text>
<text x="233" y="87.3">dap-usbd_P</text>
<text x="170.2" y="92.4">dap-swclk</text>
<text x="93.3" y="115.2">tgt-swd-rst-dap</text>
<text x="93.3" y="119">tgt-swd-io-dap</text>
<text x="55.2" y="124.1">tgt-swd.rst</text>
<text x="55.2" y="126.7">tgt-swd.clk</text>
<text x="55.2" y="129.2">tgt-swd.io</text>
<text x="95.9" y="126.7">tgt-swd-clk-dap</text>
<text x="63.5" y="154.6">tgt-swd.rst</text>
<text x="63.5" y="157.1">tgt-swd.clk</text>
<text x="63.5" y="159.7">tgt-swd.io</text>
<text x="63.1" y="162.2">tgt-uart.rx</text>
<text x="63.2" y="164.8">tgt-uart.tx</text>
<text x="114.3" y="172.4">tgt-swd-rst-dap</text>
<text x="114.3" y="174.9">tgt-swd-clk-dap</text>
<text x="114.3" y="177.5">tgt-swd-io-dap</text>
<text x="114.3" y="180">tgt-rx-dap</text>
<text x="114.3" y="182.5">tgt-tx-dap</text>
</g>
<g font-size="1.8" fill="#008484">
<text x="265.4" y="28.1">R20</text>
<text x="275" y="28.1">R21</text>
<text x="265.4" y="30.7">100</text>
<text x="275" y="30.7">27</text>
<text x="41.5" y="41.5">J2</text>
<text x="101.6" y="37.7">R3</text>
<text x="101.6" y="40.2">100k</text>
<text x="266.7" y="39.9">D1</text>
<text x="275.6" y="39.9">D2</text>
<text x="32.1" y="44">Conn_01x05</text>
<text x="166.4" y="44">C9</text>
<text x="166.4" y="46.5">0.1uF</text>
<text x="176.5" y="44">C10</text>
<text x="176.5" y="46.5">0.1uF</text>
<text x="186.7" y="44">C11</text>
<text x="186.7" y="46.5">0.1uF</text>
<text x="196.9" y="44">C12</text>
<text x="196.9" y="46.5">0.1uF</text>
<text x="266.7" y="42.4">Red</text>
<text x="275.6" y="42.4">Green</text>
<text x="45.2" y="51.6">J11</text>
<text x="54" y="51.6">VDD</text>
<text x="102.9" y="49.1">C7</text>
<text x="102.9" y="51.6">0.1uF</text>
<text x="174.6" y="51.6">R11</text>
<text x="194.2" y="53.5">GND</text>
<text x="270.4" y="51.6">GND</text>
<text x="41.2" y="54.2">Conn_01x07</text>
<text x="122.1" y="59.2">100k</text>
<text x="137.7" y="58">NRST</text>
<text x="148.1" y="59.7" transform="rotate(-90 148.1 59.7)">VBAT</text>
<text x="150.7" y="58.9" transform="rotate(-90 150.7 58.9)">VDD</text>
<text x="153.2" y="58.9" transform="rotate(-90 153.2 58.9)">VDD</text>
<text x="155.8" y="58.9" transform="rotate(-90 155.8 58.9)">VDD</text>
<text x="158.3" y="60" transform="rotate(-90 158.3 60)">VDDA</text>
<text x="160.9" y="58">PA0</text>
<text x="174.6" y="54.2">R12</text>
<text x="174.6" y="56.7">R13</text>
<text x="174.6" y="59.2">R14</text>
<text x="175.3" y="56.7">22</text>
<text x="175.3" y="59.2">22</text>
<text x="175.3" y="54.2">22</text>
<text x="95.8" y="61.2">GND</text>
<text x="97.1" y="61.8">GND</text>
<text x="110.3" y="63.1">GND</text>
<text x="137.7" y="63.1">BOOT0</text>
<text x="160.9" y="60.5">PA1</text>
<text x="160.9" y="63.1">PA2</text>
<text x="160.9" y="65.6">PA3</text>
<text x="175.3" y="61.8">22</text>
<text x="102.2" y="69">Crystal_GND24</text>
<text x="108" y="66.5">Y1</text>
<text x="120.3" y="71.9">10k</text>
<text x="123.2" y="69.4">R8</text>
<text x="124.8" y="71.9">DNP</text>
<text x="137.7" y="68.1">PD0</text>
<text x="137.7" y="70.7">PD1</text>
<text x="160.9" y="68.1">PA4</text>
<text x="160.9" y="70.7">PA5</text>
<text x="221.6" y="70">Switch-DPDT</text>
<text x="95.3" y="74.5">C6</text>
<text x="95.3" y="77">22p</text>
<text x="97.5" y="75" transform="rotate(-90 97.5 75)">4</text>
<text x="108" y="74.5">C8</text>
<text x="108" y="77">22p</text>
<text x="110.3" y="75.8">GND</text>
<text x="137.7" y="75.8">PC13</text>
<text x="160.9" y="73.2">PA6</text>
<text x="160.9" y="75.8">PA7</text>
<text x="221.6" y="72.6">SW4</text>
<text x="95.8" y="80.8">GND</text>
<text x="120.6" y="79.6">R6</text>
<text x="120.6" y="82.1">22</text>
<text x="127" y="82.1">R10</text>
<text x="137.7" y="78.3">PC14</text>
<text x="137.7" y="80.8">PC15</text>
<text x="159.7" y="83.4">PA10</text>
<text x="160.9" y="78.3">PA8</text>
<text x="160.9" y="80.8">PA9</text>
<text x="205.1" y="79.6">R15</text>
<text x="205.1" y="82.1">R16</text>
<text x="205.7" y="82.1">22</text>
<text x="89.4" y="84.6">GND</text>
<text x="102.1" y="84.6">GND</text>
<text x="115.4" y="88.5">GND</text>
<text x="128.2" y="84.6">0</text>
<text x="137.7" y="85.9">PB0</text>
<text x="137.7" y="88.5">PB1</text>
<text x="159.7" y="85.9">PA11</text>
<text x="159.7" y="88.5">PA12</text>
<text x="205.7" y="84.6">22</text>
<text x="137.7" y="91">PB2</text>
<text x="137.7" y="93.5">PB3</text>
<text x="159.7" y="91">PA13</text>
<text x="159.7" y="93.5">PA14</text>
<text x="137.7" y="96.1">PB4</text>
<text x="137.7" y="98.6">PB5</text>
<text x="137.7" y="101.2">PB6</text>
<text x="159.7" y="96.1">PA15</text>
<text x="205.6" y="99.9">1.5k</text>
<text x="205.7" y="97.3">R17</text>
<text x="137.7" y="103.7">PB7</text>
<text x="137.7" y="106.2">PB8</text>
<text x="137.7" y="111.3">PB10</text>
<text x="137.7" y="113.9">PB11</text>
<text x="137.7" y="108.8">PB9</text>
<text x="81.2" y="115.1">SW3</text>
<text x="137.7" y="116.4">PB12</text>
<text x="137.7" y="118.9">PB13</text>
<text x="118.1" y="121.5">R4</text>
<text x="118.1" y="124">22</text>
<text x="128.3" y="121.5">R9</text>
<text x="128.3" y="124">100</text>
<text x="137.7" y="121.5">PB14</text>
<text x="137.7" y="124">PB15</text>
<text x="118.1" y="126.6">22</text>
<text x="150.7" y="127.8" transform="rotate(-90 150.7 127.8)">VSS</text>
<text x="153.2" y="127.8" transform="rotate(-90 153.2 127.8)">VSSA</text>
<text x="154.4" y="131.6">U3</text>
<text x="154.4" y="134.2">STM32F103CBTx</text>
<text x="87.6" y="141.8">C36</text>
<text x="93.4" y="143.1">VDD</text>
<text x="147.9" y="139.3">GND</text>
<text x="78.5" y="149.4">GND</text>
<text x="86.8" y="144.3">0.1uF</text>
<text x="97.2" y="148.8">U15</text>
<text x="80.5" y="155.8">COM1</text>
<text x="97.2" y="151.3">TS3A27518EPW</text>
<text x="106" y="155.8">NC1</text>
<text x="80.5" y="158.3">COM2</text>
<text x="80.5" y="160.8">COM3</text>
<text x="96.1" y="156.7" transform="rotate(-90 96.1 156.7)">VCC</text>
<text x="106" y="158.3">NC2</text>
<text x="106" y="160.8">NC3</text>
<text x="69.2" y="167.2">R62</text>
<text x="80.5" y="165.9">COM5</text>
<text x="80.5" y="163.4">COM4</text>
<text x="106" y="165.9">NC5</text>
<text x="106" y="163.4">NC4</text>
<text x="55" y="173.5">GND</text>
<text x="70.5" y="169.7">0</text>
<text x="80.5" y="168.5">COM6</text>
<text x="80.5" y="173.5">~{EN}</text>
<text x="106" y="173.5">NO1</text>
<text x="106" y="168.5">NC6</text>
<text x="80.5" y="178.6">IN1</text>
<text x="106" y="176.1">NO2</text>
<text x="106" y="178.6">NO3</text>
<text x="76.8" y="185">R23</text>
<text x="80.5" y="181.2">IN2</text>
<text x="106" y="181.2">NO4</text>
<text x="106" y="183.7">NO5</text>
<text x="76.8" y="187.5">10k</text>
<text x="96.1" y="187.5" transform="rotate(-90 96.1 187.5)">GND</text>
<text x="106" y="186.2">NO6</text>
<text x="72.3" y="197">GND</text>
<text x="93.3" y="196.4">GND</text>
</g>
<g font-size="1.8" fill="#848400">
<text x="117.1" y="40.2">dap-vdd</text>
<text x="247.8" y="85.9">dap-usbd_N</text>
<text x="247.8" y="88.5">dap-usbd_P</text>
</g>
<g font-size="1.8" fill="#008400">
<text x="144.8" y="39">dap-vdd</text>
<text x="67.9" y="177.5">dap-vdd</text>
</g>
<g font-size="1.8" fill="#000084">
<text x="256.1" y="55.4">tgt-uart{tx</text>
<text x="267.8" y="55.4">rx}</text>
<text x="23.2" y="122.7">tgt-swd{rst</text>
<text x="35.4" y="122.7">clk</text>
<text x="39.2" y="122.7">io}</text>
<text x="31.5" y="153.2">tgt-swd{rst</text>
<text x="43.6" y="153.2">clk</text>
<text x="47.5" y="153.2">io}</text>
<text x="35.6" y="160.8">tgt-uart{tx</text>
<text x="47.3" y="160.8">rx}</text>
</g>
</svg>
